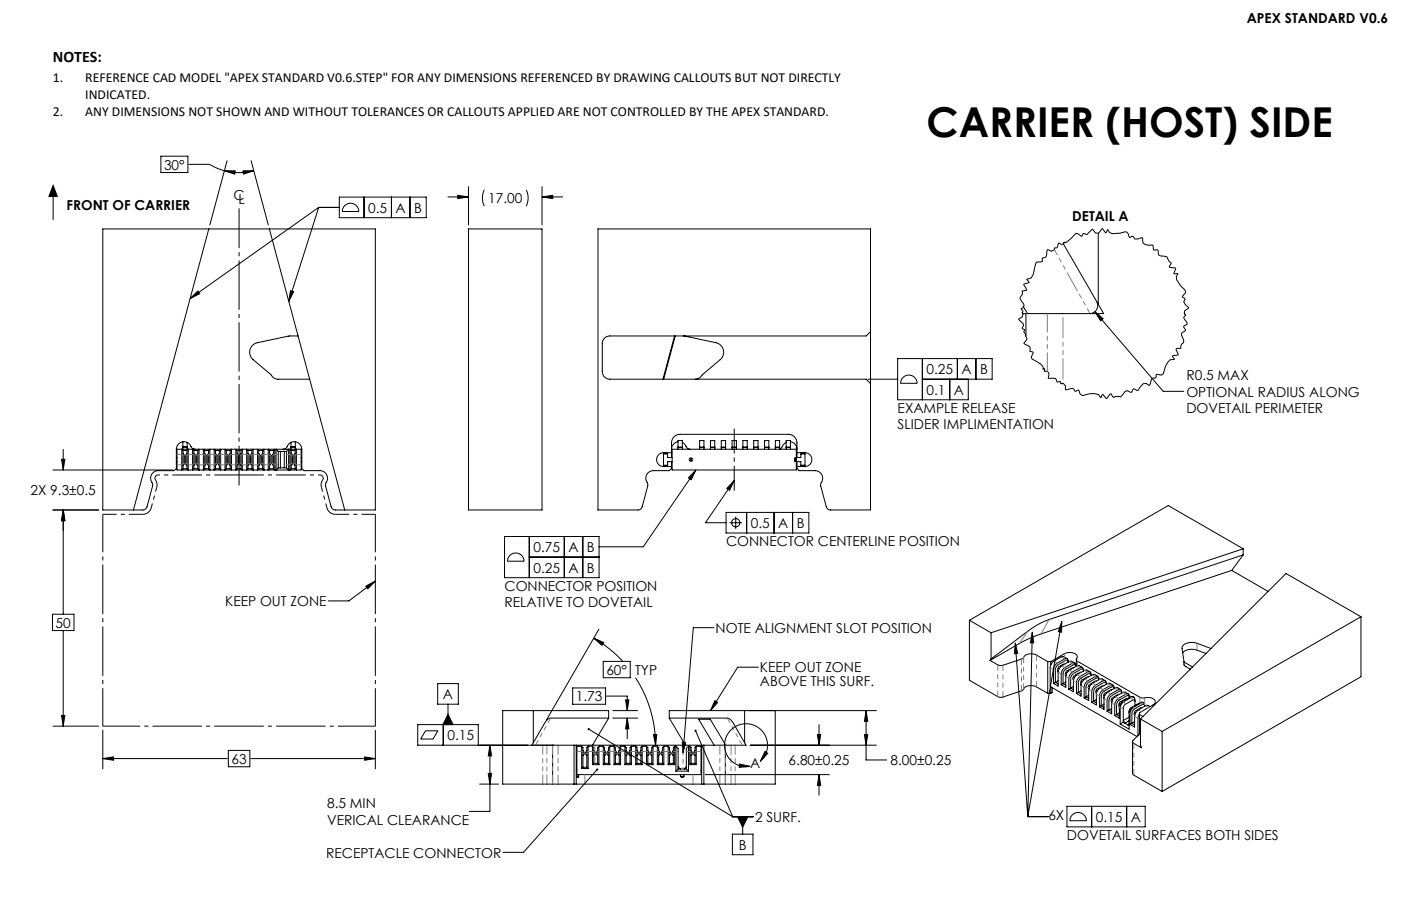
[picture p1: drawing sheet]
<svg xmlns="http://www.w3.org/2000/svg" width="432mm" height="279mm" viewBox="0 0 432 279" stroke-linecap="round" stroke-linejoin="round" font-family="sans-serif">
<g fill="none" stroke="#000" stroke-width=".31">
<path d="M49.6 48.2h8.3v5h-8.3zM58.2 50.7h6.4l2.2 1.1 2.4 .8M69.2 52.6l3.3 .1-.2 1zM69.2 52.6l4.2 .6 2.4-.1 2.4-.5M70 49.6l-5.3 19.8M74.9 52.7l3.3-.1-3.2 1.1zM77.4 49.6l5.3 19.8M144.4 57.6v11.7M149.3 58.5l-.6 2.4 .1 1.4 .5 1.3M162.2 58.5l.6 2.4-.2 1.4-.4 1.3M167.1 57.6v11.7M16.4 60.7v7.1"/>
<path d="M64.3 70.6l-23.2 86.7M83 70.6l23.2 86.7M98.2 64h6.4M98.2 64l-9.2 28.9M98.2 64l-39.6 28.1M104.6 60.8h26.8v6.3h-26.8zM106.3 63.4a2.54 2.54 0 0 1 2.7-.5 2.54 2.54 0 0 1 1.6 2.3h-5.1l.2-.9zM112.2 60.8v6.3M120.6 60.8v6.3M126.4 60.8v6.3M138 60.7h6.4M141.1 60.2l3.3 .5-3.3 .5z"/>
<path d="M144.4 70.6h22.7v86.7h-22.7zM167.1 60.7l3.3-.5v1zM167.1 60.7h6.3M322.8 77l1.2 .5 1-.5-.1-.5 1-.3 .4-1.2 .9 .4 .5-.2 .1-.4 .4 .1v-.2l.7-.1 2.6-2.6h.5l1.4 .9 .6-.9 1 .3 1.7-1.6 .9 1.1 .9 .1 1.2-1.4 1.2 1.3 .5-1 .6 .9 .9 .4 2.4-.2 1.4-.4a1.4 1.4 0 0 1 1.3 1.5l.2 .2 .7-.3h.4l.5 .8 2.3-.4 .2 1.7a4 4 0 0 0 2.9 .6l.3 1.4 1.4 .1 .2 1.5 .6 .3 2 .3 .7 1.5 .6 .5-.6 1.1 1.9 .4-.5 1.6 1.2 .1-.4 .9v1l1.4 2 1.4 1.5-.1 .6-.9 1.2 .9 .6-.5 .9 .6 .9 .9 .9-1.2 1-.1 .8 .4 .4-.5 .9 1 1.9-1.1 .8 .6 1.2-1.2 1 .6 2v.7a1.87 1.87 0 0 0-.9 1.9h-1.4l.6 1.9-1.7 .3 .6 1.1-1.4 .2-.7 .8-.8 1.3-.5 2.1-.7 .5-1.5-.2-.2 1.1-.6-.1-.7 .4-.6 1.9-1-.5h-.9l-1.7 2.1-1.1-.4h-.4a.86 .86 0 0 1-.9 .9l-.9-.4-.7 .3-1.3 1.6a2.02 2.02 0 0 0-2.2 .2l-.9-1.2-1.3 1.5-1-1.2h-.3l-.5 .9-.6-.9-1.3-.3h-1.6l-2.1 .6-.7-.5-.6-1.2-.9 .4-.4-.7-.5-.3-2.1 .5v-1.2l-.8-.9-.6 .2-.3-.7-.9 .2-.4-1-2.3-.2 .2-1.5-.5-.6h-.9l.1-.8-.6 .1 .1-.6-.7-.9-2.7-1.6-.2-.5 .5-1.6-1-.3 .1-1.2-1.9-1.3a1.99 1.99 0 0 0 .8-2l-.4-.1 .2-.4-.6-1 .3-.5-.9-.6 .5-.8-.1-.5-1.4-1.5 1.1-.7 .2-1-.3-.2 .3-.4-.6-.8 .6-.4 .3-.6-1.2-2.5a1.71 1.71 0 0 0 .7-2l1.3-.4-.9-1.7 1.7-.6-.7-1 1.3-.4 .7-1.1 .9-3.7 1.9-.3-.1-.9 1-.3 .3-.4zM327.7 75.2l12.5 21.5h-24M338.5 71.9v21.9M58.6 92.1l2.4-2.4 .6 .9zM89.5 89.6l1 .4-1.5 2.9zM315.3 96.7h.9M315.4 94.6l1.3 2.1M316.2 96.7v6.6M337.5 96.1l2.5 2.2-.8 .6z"/>
<path d="M337.5 96.1l21 24.6h6.4M338 93a2.5 2.5 0 0 1-2.2 3.7M91.9 103.6h-2.9l-9.7 2.1a3 3 0 0 0-2.3 2.2 3 3 0 0 0 1 3l5.4 4.5a4 4 0 0 0 2.3 1.5h9.7M207.9 103.6l-3.6 13.3M208.1 103.6l-3.6 13.3M210.6 103.6l10.1 2.1a3 3 0 0 1 2.3 2.2 3 3 0 0 1-1 3l-5.4 4.5a4 4 0 0 1-2.3 1.5M267.5 116.9h9.2M268.3 102.3l-1.3 1.3h-79a2.33 2.33 0 0 0-2.4 2.3v8.7a2.33 2.33 0 0 0 2.4 2.3h79l1.3 1.4M278.4 116.4a2.54 2.54 0 0 1 2.7-.5 2.54 2.54 0 0 1 1.6 2.3h-5.1l.2-1.1zM284.3 116.9h21.5v-6.3h-29.1v12.7h21.7v-6.4M284.3 110.6v12.7M292.7 116.9v6.4"/>
<path d="M295.1 110.6v6.3M300.8 110.6v6.3M19.5 138.6v6.3M54.6 138.5h38.2v6.4h-38.2zM56.4 137.9h1.3M56.4 137.8h1.3M56.4 136.2v2.3M56.4 139.9l.4 .6v2.5l-.4 .6M56.4 138.9h1.2M56.4 138.9l-.4-.4v6.4l.4-.4M56.4 138.9v5.6M57.6 138.9l.4-.4v6.4l-.4-.4"/>
<path d="M57.6 138.9v5.6M57.6 139.9l-.4 .6v2.5l.4 .6M57.7 136.4v2.1M59.7 138.5h.1M59.8 138.9l-.4-.4v6.4l.4-.4M59.8 139.9l.4 .6-.1 2.5-.3 .6M59.8 138.9h1.2M59.8 138.9v5.6M60.1 138.5a1.57 1.57 0 0 1-1.5-1.2 2.33 2.33 0 0 0-2.6-1 2.33 2.33 0 0 0-1.6 2.2v6l-.7 .6h-4.9a2.51 2.51 0 0 0-2.2 1.6 2.51 2.51 0 0 0 .4 2.6l-1.7 7a1.33 1.33 0 0 1-1.3 1h-12.3v-86.7h84v86.7h-12.4a1.33 1.33 0 0 1-1.2-1l-1.8-6.4 .1-.7a2.44 2.44 0 0 0 .4-2.6 2.44 2.44 0 0 0-2.2-1.5h-4.9l-.7-.6v-6a2.39 2.39 0 0 0-2.1-2.3 2.39 2.39 0 0 0-2.6 1.8l-1 .5M61 138.9l.4-.4v6.4l-.4-.4M61 138.9v5.6M61 139.9l-.4 .6v2.5l.4 .6"/>
<path d="M63.1 138.9l-.4-.4v6.4l.4-.4M63.1 139.9l.4 .6v2.5l-.4 .6M63.1 138.9h1.2M63.1 138.9v5.6M64.3 138.9l.4-.4v6.4l-.4-.4M64.3 138.9v5.6M64.3 139.9l-.4 .6v2.5l.4 .6M66.4 138.9l-.4-.4v6.4l.4-.4M66.4 139.9l.4 .6v2.5l-.4 .6M66.4 138.9h1.2M66.4 138.9v5.6M67.6 138.9l.4-.4v6.4l-.4-.4"/>
<path d="M67.6 138.9v5.6M67.6 139.9l-.4 .6v2.5l.4 .6M69.8 138.9l-.4-.4v6.4l.4-.4M69.8 139.9l.4 .6-.1 2.5-.3 .6M69.8 138.9h1.2M69.8 138.9v5.6M71 138.9l.4-.4v6.4l-.4-.4M71 138.9v5.6M71 139.9l-.4 .6v2.5l.4 .6M73.1 138.9l-.4-.4v6.4l.4-.4M73.1 139.9l.4 .6v2.5l-.4 .6M73.1 138.9h1.2"/>
<path d="M73.1 138.9v5.6M74.3 138.9l.4-.4v6.4l-.4-.4M74.3 138.9v5.6M74.3 139.9l-.4 .6v2.5l.4 .6M76.4 138.9l-.4-.4v6.4l.4-.4M76.4 139.9l.4 .6v2.5l-.4 .6M76.4 138.9h1.2M76.4 138.9v5.6M77.6 138.9l.4-.4v6.4l-.4-.4M77.6 138.9v5.6M77.6 139.9l-.4 .6v2.5l.4 .6M79.8 139.9l.4 .6-.1 2.5-.3 .6"/>
<path d="M79.8 138.9h1.2M79.8 138.9l-.4-.4v6.4l.4-.4M79.8 138.9v5.6M81 138.9l.4-.4v6.4l-.4-.4M81 138.9v5.6M81 139.9l-.4 .6v2.5l.4 .6M83.1 138.9l-.4-.4v6.4l.4-.4M83.1 139.9l.4 .6v2.5l-.4 .6M83.1 138.9h1.2M83.1 138.9v5.6M84.3 138.9l.4-.4v6.4l-.4-.4M84.3 138.9v5.6"/>
<path d="M84.3 139.9l-.4 .6v2.5l.4 .6M85.8 139.2l-.7-.7v6.4l.7-.6M85.8 139.2h2.5M85.8 139.2v5.1M86.4 139.2v5.1M87.6 139.2v5.1M88.3 139.2l.7-.7v6.4l-.7-.6M88.3 139.2v5.1M89.7 137.9h1.3M89.7 137.8h1.3M89.7 136.4v2.1M89.8 138.9l-.4-.4v6.4l.4-.4"/>
<path d="M89.8 139.9l.4 .6-.1 2.5-.3 .6M89.8 138.9h1.2M89.8 138.9v5.6M91 138.9l.4-.4v6.4l-.4-.4M91 138.9v5.6M91 139.9l-.4 .6v2.5l.4 .6M91 136.2v2.3M207 139.6h-2.5a2.13 2.13 0 0 0-2.1 2.1 2.13 2.13 0 0 0 2.1 2.2h2.5M209 136.2l-.8 .3-.8 .6-.4 1.4M209 138.5v-2.6h1.3v2.6M209 137.9h1.3M209 138h1.3"/>
<path d="M210.3 136.4l.9 .9a1.61 1.61 0 0 0 1.5 1.2M215.6 137.9h1.4M215.6 138h1.4M215.6 138.5v-2.6h1.4v2.6M219 137.9h1.3M219 138h1.3M219 138.5v-2.6h1.3v2.6M222.3 137.9h1.3M222.3 138h1.3M222.3 138.5v-2.6h1.3v2.6M225.6 137.9h1.4M225.6 138h1.4"/>
<path d="M225.6 138.5v-2.6h1.4v2.6M229 137.9h1.3M229 138h1.3M229 138.5v-2.6h1.3v2.6M232.3 137.9h1.3M232.3 138h1.3M232.3 138.5v-2.6h1.3v2.6M235.6 137.9h1.4M235.6 138h1.4M235.6 138.5v-2.6h1.4v2.6M239 138.5v-2.6h1.3v2.6M239 137.9h1.3"/>
<path d="M239 138h1.3M242.3 136.4l-2 2.1M242.3 138.5v-2.6h1.3v2.6M242.3 137.9h1.3M242.3 138h1.3M243.6 136.2l.8 .3 .8 .6 .4 1.4M245.6 139.6h2.5a2.13 2.13 0 0 1 2.1 2.1 2.13 2.13 0 0 1-2.1 2.2h-2.5M16.3 157.3h14.1M16.3 144.9h37M19 141.6h1l-.5 3.3zM19.5 157.3l.5 3.3h-1zM19.5 157.3v32.1"/>
<path d="M54.4 142.4h.2M54.4 141.1h.2M56.4 144.5h1.2M59.8 144.5h1.2M63.1 144.5h1.2M66.4 144.5h1.2M69.8 144.5h1.2M73.1 144.5h1.2M76.4 144.5h1.2M79.8 144.5h1.2M83.1 144.5h1.2M85.8 144.3h2.5"/>
<path d="M89.8 144.5h1.2M92.8 142.4h.2M92.8 141.1h.2M204.5 143.5h1.3M204.5 143.5l.3 .2h.7l.3-.2M204.5 140h1.3M204.5 140l.3-.3h.7l.3 .3M204.5 140v3.5M205.8 140v1.1h1.4M207 142.4v2.1l-.7 .6h-4.9a2.51 2.51 0 0 0-2.2 1.6 2.51 2.51 0 0 0 .5 2.6l-1.8 7a1.33 1.33 0 0 1-1.3 1h-12.3v-86.7h84v86.7h-12.3a1.33 1.33 0 0 1-1.3-1l-1.7-6.4v-.7a2.44 2.44 0 0 0 .4-2.6 2.44 2.44 0 0 0-2.2-1.5h-4.9l-.7-.6v-2.1M207 141.1v-4.5a2.67 2.67 0 0 1 2.6-2.7h33.4a2.67 2.67 0 0 1 2.6 2.7v4.5M207.2 142.4h-1.4v1.1"/>
<path d="M214.5 144.9l-1.5 3.1-.8-.6zM214.5 144.9l-16.2 23.7h-13.7M223.8 158h25.5v6.4h-25.5zM226.3 148.2l-1.4 3-.9-.6zM226.3 148.2l-8.9 13h6.4M226.8 159.3v3.8M230.1 158v6.4M238.6 158v6.4M244.3 158v6.4M244.9 141.7v.5h.5M244.9 141.7a.27 .27 0 0 1 .3-.2 .27 .27 0 0 1 .2 .2M244.9 141.7a.27 .27 0 0 0 .3 .3 .27 .27 0 0 0 .2-.3"/>
<path d="M245.4 141.3h-.5v.4M245.4 141.3v.4M245.4 141.7v.5M245.4 141.3v-2.8h-38.2v6.4h38.2v-2.7M245.4 142.4h1.4v1.1M246.8 140v1.1h-1.4M246.8 143.5h1.3M246.8 143.5l.3 .2h.7l.3-.2M246.8 140h1.3M246.8 140l.3-.3h.7l.3 .3M248.1 140v3.5M115.7 179.2l-8.2 6.1h-6.3"/>
<path d="M155.5 165.5h29.1v12.7h-29.1zM157.2 171.2a2.54 2.54 0 0 1 2.8-.5 2.54 2.54 0 0 1 1.5 2.4h-5.1l.3-1.1zM163.1 165.5v12.7M163.1 171.8h21.5M173.9 165.5v12.7M179.6 165.5v12.7M224.9 161.2h3.8M379.6 175.9l-60.5 20.2-4.2 2-9.8 5.6M379.6 175.9l11.2 6.5M383.2 171.1l-61.2 20.5-4 2.1-12.5 9.5M383.2 169.2v1.9M383.2 169.2l-77.7 25.9"/>
<path d="M383.2 169.2l-23.1-13.3-61.3 35.4M383.2 171.1l-3.6 4.8M16.2 189.4h6.6v5.1h-6.6zM19.5 194.5v29.4M112.7 180.8l3-1.6-2.4 2.4zM183 196.8l3 1.3-.5 .9zM183 196.8l5.1 3.5 3.8 3.7M184.6 194.1l-16.2 28M220 193.6h-6.3l-3.2 38.6M298.8 191.3v18.5l9.3 5.2h1l6.2-2.2a2.61 2.61 0 0 1 3.6-1.2l4 2.2M298.8 191.3l6.7 3.8M305.5 195.1v8.1"/>
<path d="M312.9 198.3l.8 3.2-1 .1zM312.9 198.3l3.9 53.5M318.2 195l.4 3.3-1-.1zM318.2 195l-1.4 56.8M327.2 191.6v3.4l-1-.2zM327.2 191.6l-10.4 60.2M373.2 200l-4.3-1.6a3.8 3.8 0 0 0-4.6 1.2l.6 4.4a1.5 1.5 0 0 0 .6 1.6l1.4 .8M419.5 190.2v18.5l-61.3 35.4M419.5 190.2l-61.3 35.4M419.5 190.2l-23.1-13.3-44.9 44.8M134.9 210.8h6.4v6.4h-6.4zM138.1 217.2v6.3"/>
<path d="M164.4 219.1v9.9M176.5 212.1h10.1v5.1h-10.1zM185.9 204h8.3v5h-8.3zM187 214.7h6.3v4.4M188.9 219.1h7.6M192.8 215.8h1l-.5 3.3zM195.9 209a38.1 38.1 0 0 1 6.2 20.8M220.3 216.1l.9 .5-2.2 2.5zM229.5 219.1v9.9M233.7 205.8h-6.3l-8.4 13.3M238.9 219.1v22.7h-15.3M266.9 219.1l.5 3.3h-1z"/>
<path d="M266.9 219.1v15.3h6.4M270.1 219.1h-63.8v2.4M305.1 203.7l2.6 1.4 1 .1 6.6-2.2a2.61 2.61 0 0 1 3.6-1.2l4 2.2M305.5 203.2l-.4 .5M322.9 204h1M322.9 204v9.8M322.9 213.8h1M323.9 204l4.2-2.4a2.98 2.98 0 0 1 3.9 .8v.4a.68 .68 0 0 0 .1 1.1l19.2 11.1 .9 .3a3.6 3.6 0 0 1 3.8 .8 1.03 1.03 0 0 1-.6 1.3l-4.2 2.4v6.6M323.9 204v1M323.9 211.8v2M324.3 212.1v1.5l-.4 .2M325.3 210.4v-3.9l.2-.9 .6-.6 2.3-1.3 .6-.1 .2 .6a.82 .82 0 0 0-.7-1.1 6.7 6.7 0 0 0-3.5 2.3l-.3 1.1v4.3"/>
<path d="M325.3 210.4l-.6 .4M325.3 210.4l.8 .5M326.1 210l-.8 .4M327.1 211.2v-3.4a2.5 2.5 0 0 1 1.1-1.9l2.7-1.5a.82 .82 0 0 1 .7 1.1l-.3-.5-.6 .1-2.2 1.3-.6 .6-.3 .8v3l.9 .5M327.3 205.3l-.7 .5-.4 .8-.1 5-1.4-.8M327.3 205.3a2.5 2.5 0 0 0-1.2 2M328.4 204.7l-.3-.1-1.8 1.1-.3 .5 .1 .7M328.5 210.3l-1.4 .9M328.9 203.1l-1.4-.6-2.7 1.4a2.5 2.5 0 0 0-1.1 2v5.8l26.7 15.4M329.6 206.7a2.5 2.5 0 0 0-1.1 2M329.6 206.7l-.6 .4-.5 .8v4.1l-1.4-.8M330 212.2v-3l.5-1.2 2.9-1.7 .5 .3v.3a.82 .82 0 0 0-.7-1.1 6.7 6.7 0 0 0-3.4 2.3l-.4 1.1v3.3"/>
<path d="M330 212.2l.8 .5M330 212.2l-.6 .3M330.8 206h-.3l-1.8 1-.3 .6 .1 .7M330.8 209.7v3.6l-1.4-.8M330.8 211.7l-.8 .5M331.3 204.5l-1.4-.6-2.6 1.4M331.7 203.4v2.1M332 208.1l-.9 .7-.3 .9M332 208.1a2.5 2.5 0 0 0-1.2 1.9M332.3 213.5v-2.9l.6-1.3 2.9-1.6 .4 .2 .1 .4a.82 .82 0 0 0-.7-1.2 6.7 6.7 0 0 0-3.5 2.3l-.3 1.2v3.3M332.3 213.5l-.5 .4M332.3 213.5l.9 .5"/>
<path d="M333.1 207.4l-.3-.1-1.8 1.1-.3 .5 .1 .7M333.2 213.1l-.9 .4M333.6 205.8l-1.3-.6-2.7 1.5M334.3 209.4a2.5 2.5 0 0 0-1.1 2M334.3 209.4l-.6 .4-.4 .8-.1 4.1-1.4-.8M334.7 214.9v-3l.5-1.2 2.9-1.7 .3 .1 .3 .5a.82 .82 0 0 0-.7-1.1 6.7 6.7 0 0 0-3.5 2.3l-.4 1.1v3.3M334.7 214.9l.9 .5M334.7 214.9l-.6 .3M335.5 208.7h-.3l-1.8 1-.3 .6 .1 .7M335.6 214.4l-.9 .5M336 207.2l-1.3-.6-2.7 1.5M336.5 216.6v-3.3a2.5 2.5 0 0 1 1.1-2l2.7-1.4a.82 .82 0 0 1 .7 1.1l-.2-.6-.6 .1-2.3 1.3-.6 .6-.2 .9v3l.8 .5"/>
<path d="M336.7 210.8l-.6 .4-.5 .8v4.1l-1.5-.9M336.7 210.8a2.5 2.5 0 0 0-1.1 1.9M337.9 210.1h-.4l-1.7 1-.4 .6 .2 .7M337.9 215.8l-1.4 .8M338.3 208.6l-1.3-.6-2.7 1.4M339 212.1a2.5 2.5 0 0 0-1.1 2M339 212.1l-.6 .5-.4 .8-.1 4-1.4-.8M339.4 217.6v-3l.5-1.2 3-1.7 .4 .3 .1 .4a.82 .82 0 0 0-.7-1.2 6.7 6.7 0 0 0-3.5 2.3l-.3 1.1v3.4M339.4 217.6l.9 .5M339.4 217.6l-.5 .4M340.2 211.5l-.3-.1-1.8 1.1-.3 .5 .1 .7M340.3 217.1l-.9 .5"/>
<path d="M340.7 209.9l-1.3-.6-2.7 1.5M341.4 213.5l-.6 .4-.5 .8v4.1l-1.4-.8M341.4 213.5a2.5 2.5 0 0 0-1.1 2M341.8 219v-3l.5-1.2 2.9-1.7 .5 .3v.3a.82 .82 0 0 0-.7-1.1 6.7 6.7 0 0 0-3.5 2.3l-.3 1.1v3.3M341.8 219l.8 .5M341.8 219l-.6 .3M342.6 212.8h-.4l-1.7 1-.3 .6 .1 .7M342.6 218.5l-.8 .5M343 211.3l-1.3-.6-2.7 1.4M343.8 214.9a2.5 2.5 0 0 0-1.2 1.9M343.8 214.9l-.7 .4-.4 .8-.1 4-1.4-.8M344.9 214.2l-.3-.1-1.8 1.1-.3 .6 .1 .6"/>
<path d="M345 217.8v3.7l-1.4-.8M345 219.9l-.9 .5M345.4 212.7l-1.3-.7-2.7 1.5M346.1 216.2l-.9 .8-.2 .8M346.1 216.2a2.5 2.5 0 0 0-1.1 2M347.3 215.5h-.3l-1.8 1-.3 .6 .1 .7M347.8 214l-1.4-.6-2.6 1.5M349.1 218a2.5 2.5 0 0 0-1.1 1.9M349.1 218l-.7 .4-.4 .7v5.8l-2.7-1.6M349.5 215l-.7-.2-.4 .1-2.3 1.3M349.8 217.6l-.1-2.3-.6-.4a6.7 6.7 0 0 0-3.5 2.3l-.3 1.1v5M349.8 216.3l-.2-.5-.5 .1-2.2 1.3-.5 .5-.2 .6v4.4"/>
<path d="M350.8 218.9a2.5 2.5 0 0 0-1.1 2M350.8 218.9l-.6 .5-.4 .8-.1 4-1.4-.8M352 218.3l-.3-.1-1.8 1.1-.3 .5 .1 .7M352.5 216.7l-.7-.2-.4 .2-2.3 1.3M354.5 217.9l-1-.4-2.7 1.4M364.5 201.3a4.2 4.2 0 0 1 4.4-.8l2.8 1M364.9 204.1v1M364.9 204.2l2.6 1.5M16.3 223.9h14.1M19 220.6h1l-.5 3.3zM31.7 233.9l3.3-.5v1zM31.7 225.2v11.9"/>
<path d="M31.7 233.9h38.3M70.4 231.4h6.6v5.1h-6.6zM77.3 233.9h38.4M112.4 233.4l3.3 .5-3.3 .5zM115.7 225.2v11.9M131.1 225.4h3.8l-1.4 2.5h-3.8zM136.6 223.5v6.3M138.1 220.3l1.6 3.2h-3.2zM147.4 229.8v-6.3h-18.7v6.3h42M150.5 238.5h1l-.5 3.3zM151 229.8l.5 3.3h-1zM151 229.8v20.4h-6.4"/>
<path d="M167.3 229.8h1.3M170.3 229.8h.1M170.3 229.8h7.3M170.3 229.8v12M176.9 229.8v12M177.6 229.8h38.7M177.6 229.8v12M177.6 231.5h.2M177.6 237.5h.2M177.8 239.4h.5M177.8 239.4v.3h.5v-.3M178.3 238.9v.5"/>
<path d="M179.3 230.1v6.9M179.3 230.1h-1.5v9.3M179.3 230.1l.4 .4v6.1M179.3 237h2M179.7 231.5a.95 .95 0 0 1 0 1.5M179.7 236.6l-.4 .4M179.7 236.6h1.2M180.9 231.5a.95 .95 0 0 0 0 1.5M180.9 236.6l.4 .4M181.3 230.1l-.4 .4v6.1M181.3 230.1v6.9M181.3 230.1h1.3"/>
<path d="M181.4 224.9l44.4 27M182.6 230.1v5.7M182.6 230.1l.4 .4v4.9M182.6 235.8h2M183 231.5a.95 .95 0 0 1 0 1.5M183 235.4l-.4 .4M183 235.4h1.2M184 237.3l-22.7 25.6h-6.3M184.2 231.5a.95 .95 0 0 0 0 1.5M184.2 235.4l.4 .4M184.6 230.1v5.7M184.6 230.1l-.4 .4v4.9"/>
<path d="M184.6 230.1h1.3M185.9 230.1v5.7M185.9 230.1l.4 .4v4.9M185.9 235.8h2M186.3 231.5a.95 .95 0 0 1 0 1.5M186.3 235.4l-.4 .4M186.3 235.4h1.2M187.5 231.5a.95 .95 0 0 0 0 1.5M187.5 235.4l.4 .4M187.6 221.5h-17.9a2.51 2.51 0 0 0-1.9 1.7l-3.9 6.6M187.6 221.5v-2.4h-32.7v22.7h15.4M187.6 221.5l-5 8.3"/>
<path d="M187.9 230.1l-.4 .4v4.9M187.9 230.1v5.7M187.9 230.1h1.4M188.9 221.5h7.6M189.3 230.1v5.7M189.3 230.1l.4 .4v4.9M189.3 235.8h2M189.7 231.5a.95 .95 0 0 1 0 1.5M189.7 235.4l-.4 .4M189.7 235.4h1.2M190.9 231.5a.95 .95 0 0 0 0 1.5M190.9 235.4l.4 .4"/>
<path d="M191.3 230.1l-.4 .4v4.9M191.3 230.1v5.7M191.3 230.1h1.3M192.6 230.1v5.7M192.6 230.1l.4 .4v4.9M192.6 235.8h2M193 231.5a.95 .95 0 0 1 0 1.5M193 235.4l-.4 .4M193 235.4h1.2M193.3 221.5l.5 3.3h-1zM193.3 221.5v6.3M194.2 231.5a.95 .95 0 0 0 0 1.5"/>
<path d="M194.2 235.4l.4 .4M194.6 230.1l-.4 .4v4.9M194.6 230.1v5.7M194.6 230.1h1.3M195.9 230.1v5.7M195.9 230.1l.4 .4v4.9M195.9 235.8h2M196.3 231.5a.95 .95 0 0 1 0 1.5M196.3 235.4l-.4 .4M196.3 235.4h1.2M197.5 231.5a.95 .95 0 0 0 0 1.5M197.5 235.4l.4 .4"/>
<path d="M197.9 230.1v5.7M197.9 230.1l-.4 .4v4.9M197.9 230.1h1.4M199.3 230.1v5.7M199.3 230.1l.4 .4v4.9M199.3 235.8h2M199.7 231.5a.95 .95 0 0 1 0 1.5M199.7 235.4l-.4 .4M199.7 235.4h1.2M200.9 231.5a.95 .95 0 0 0 0 1.5M200.9 235.4l.4 .4M201.3 230.1l-.4 .4v4.9"/>
<path d="M201.3 230.1v5.7M201.3 230.1h1.3M201.4 226.5h1l-.3 3.3zM202.6 230.1v5.7M202.6 230.1l.4 .4v4.9M202.6 235.8h2M203 231.5a.95 .95 0 0 1 0 1.5M203 235.4l-.4 .4M203 235.4h1.2M204.2 231.5a.95 .95 0 0 0 0 1.5M204.2 235.4l.4 .4M204.6 230.1l-.4 .4v4.9"/>
<path d="M204.6 230.1v5.7M204.6 230.1h1.3M205.9 230.1v5.7M205.9 230.1l.4 .4v4.9M205.9 235.8h2M206.3 221.5h17.9a2.52 2.52 0 0 1 1.9 1.7l3.8 6.6h-6.3M206.3 221.5l5 8.3M206.3 231.5a.95 .95 0 0 1 0 1.5M206.3 235.4l-.4 .4M206.3 235.4h1.2M207.5 231.5a.95 .95 0 0 0 0 1.5M207.5 235.4l.4 .4"/>
<path d="M207.9 230.1l-.4 .4v4.9M207.9 230.1h.4M207.9 230.1v5.7M208.3 230.1v7.7M208.3 230.1l.7 .7v6.3M208.3 237.8h3.9M209 237.1l-.7 .7M209 236.5l.7 .6M209 237.1h2.5M209.7 239.4l.3 .3h.5l.3-.3M209.7 239.4h1.1M209.7 238.9v.5"/>
<path d="M210.3 228.8l1 .1-.8 3.3zM210.8 238.9v.5M211.5 237.1l.7 .7M211.5 236.5l-.6 .6M212.2 230.1l-.7 .7v6.3M212.2 230.1v7.7M212.2 230.1h.4M212.6 230.1v5.7M212.6 230.1l.4 .4v4.9M212.6 235.8h2M213 231.5a.95 .95 0 0 1 0 1.5M213 235.4l-.4 .4"/>
<path d="M213 235.4h1.2M214.2 231.5a.95 .95 0 0 0 0 1.5M214.2 235.4l.4 .4M214.4 225.3l11.4 26.6M214.6 230.1l-.4 .4v4.9M214.6 230.1v5.7M214.6 230.1h1.5v8.8h-38.3M216.1 231.5h.2M216.1 237.5h.2M216.3 229.8h7.3M216.3 229.8v12M216.9 229.8v12"/>
<path d="M217.3 238.9h38.3M220.1 229.8l-4.8-8h3.6l4.8 8M223.6 229.8v12M227.9 235.6l3.3 .7-3.4 .3zM231.2 229.8h38.9M234.3 234.8a6.6 6.6 0 0 0-1.2-10.8 6.6 6.6 0 0 0-9.7 4.8 6.6 6.6 0 0 0 7.8 7.5M235.8 231.7l.8 .6-2.3 2.5zM251.9 226.5h1l-.5 3.3zM252.4 238.9l.5 3.3h-1zM252.4 223.5v6.3M252.4 238.9v6.3M266.4 226.5h1l-.5 3.3z"/>
<path d="M344.1 220.4v-3l.6-1.2 2.9-1.7 .4 .2 .1 .4a.82 .82 0 0 0-.7-1.2 6.7 6.7 0 0 0-3.5 2.3l-.3 1.2v3.3M344.1 220.4l.9 .4M344.1 220.4l-.5 .3M346.2 222.7l-.9 .6M346.2 222.7l1.8 1.1M348 221.2l-1.8 1 .5 .8 1.3-.7M348 223.2l-.5 .3M348.8 223.1v-3l.6-1.2 2.9-1.7 .4 .3 .1 .3a.82 .82 0 0 0-.7-1.1 6.7 6.7 0 0 0-3.5 2.3l-.3 1.1v3.3M348.8 223.1l-.5 .3M348.8 223.1l.9 .5M349.1 228.7v10l9.1 5.4M349.7 222.6l-.9 .5"/>
<path d="M351.2 220.2l-.5 1.3v5.3M351.2 220.4l1.1 .6M351.5 221.7v8.1l.3 .8-2.3-1.4a.55 .55 0 0 1-.3-.9l2.3-2.2M351.5 221.7l6.7 3.9M358.2 225.6v18.5M147.8 241.8h5.9M170.3 241.8h.1M170.3 241.8h7.3M177.6 241.8h38.7M216.3 241.8h7.3M225.7 257.2h6.4v6.4h-6.4zM225.8 251.9h6.4"/>
<path d="M227.3 251.9h3.2l-1.6 3.2zM228.9 251.9v5.3M316.8 251.8h6.3M328.8 248.7h24.2v6.3h-24.2zM330.5 251.3a2.54 2.54 0 0 1 2.8-.5 2.54 2.54 0 0 1 1.5 2.3h-5l.2-1.1zM336.5 248.7v6.3M347.2 248.7v6.3"/>
<circle cx="213" cy="141.7" r=".53"/>
<circle cx="213" cy="141.7" r=".27"/>
<circle cx="226.8" cy="161.2" r="1.27"/>
</g>
<g fill="none" stroke="#808080" stroke-width=".31" stroke-dasharray="6.3 1.3 1.3 1.3 1.3 1.3">
<path d="M56 143.3h.4M56 143.3h-1.4M56 140.1h-1.4M56 140.1h.4M56.4 142.9h.4M56.8 140.5h-.4M57.2 142.9h.4M57.6 140.5h-.4M58 143.3h-.4M58 140.1h-.4M59.4 140.1h-1.4M59.4 143.3h.4"/>
<path d="M59.4 143.3h-1.4M59.4 140.1h.4M59.8 142.9h.4M60.2 140.5h-.4M60.6 142.9h.4M61 140.5h-.4M61.4 143.3h-.4M61.4 140.1h-.4M62.7 140.1h-1.3M62.7 143.3h.4M62.7 140.1h.4M62.7 143.3h-1.3"/>
<path d="M63.1 142.9h.4M63.5 140.5h-.4M63.9 142.9h.4M64.3 140.5h-.4M64.7 143.3h-.4M64.7 140.1h-.4M66 140.1h-1.3M66 143.3h.4M66 143.3h-1.3M66 140.1h.4M66.4 142.9h.4M66.8 140.5h-.4"/>
<path d="M67.2 142.9h.4M67.6 140.5h-.4M68 143.3h-.4M68 140.1h-.4M69.4 140.1h-1.4M69.4 143.3h.4M69.4 143.3h-1.4M69.4 140.1h.4M69.8 142.9h.4M70.2 140.5h-.4M70.6 142.9h.4M71 140.5h-.4"/>
<path d="M71.4 143.3h-.4M71.4 140.1h-.4M72.7 140.1h-1.3M72.7 143.3h.4M72.7 143.3h-1.3M72.7 140.1h.4M73.1 142.9h.4M73.5 140.5h-.4M73.9 142.9h.4M74.3 140.5h-.4M74.7 143.3h-.4M74.7 140.1h-.4"/>
<path d="M76 140.1h-1.3M76 143.3h.4M76 143.3h-1.3M76 140.1h.4M76.4 142.9h.4M76.8 140.5h-.4M77.2 142.9h.4M77.6 140.5h-.4M78 143.3h-.4M78 140.1h-.4M79.4 143.3h.4M79.4 143.3h-1.4"/>
<path d="M79.4 140.1h-1.4M79.4 140.1h.4M79.8 142.9h.4M80.2 140.5h-.4M80.6 142.9h.4M81 140.5h-.4M81.4 143.3h-.4M81.4 140.1h-.4M82.7 140.1h-1.3M82.7 143.3h.4M82.7 143.3h-1.3M82.7 140.1h.4"/>
<path d="M83.1 142.9h.4M83.5 140.5h-.4M83.9 142.9h.4M84.3 140.5h-.4M84.7 143.3h-.4M84.7 140.1h-.4M85.1 140.1h-.4M85.1 143.3h.7M85.1 143.3h-.4M85.1 140.1h.7M89 143.3h-.7M89 140.1h-.7"/>
<path d="M89.4 143.3h.4M89.4 140.1h-.4M89.4 143.3h-.4M89.4 140.1h.4M89.8 142.9h.4M90.2 140.5h-.4M90.6 142.9h.4M91 140.5h-.4M91.4 143.3h-.4M91.4 140.1h-.4M92.8 140.1h-1.4M92.8 143.3h-1.4"/>
<path d="M212.7 141.7h-.3M213.2 141.7h.3M316.8 194.6l-2.7 3.9M323.3 191.1l-2.4 4.4M324.7 206.5l-1-.6M324.7 206.5h.6M325.8 204.5l.3 .5M325.8 204.5l-1-.6M326.2 206.6h-.2M326.4 205.6l.2 .3M327.1 207.8l-1-.5M327.1 207.8h.5"/>
<path d="M328.1 201.6v1M328.1 203.2l-1-.6M328.1 203.2l.3 .5M328.2 204.8l-.1-.2M328.2 205.9l.3 .5M328.2 205.9l-.9-.6M328.5 207.9h-.2M328.8 207l.1 .2M329.4 209.2l-.9-.5M329.4 209.2h.6M330.5 204.6l.2 .5M330.5 204.6l-1-.6"/>
<path d="M330.6 206.1l-.1-.1M330.6 207.2l.2 .5M330.6 207.2l-1-.5M330.9 209.3h-.2M331.1 208.3l.2 .3M331.8 210.6l-1-.6M331.8 210.6h.5M332.1 205.3v-1.4M332.8 205.9l-.9-.5M332.8 205.9l.3 .5M332.9 207.5l-.1-.2M332.9 208.6l.3 .5"/>
<path d="M332.9 208.6l-.9-.5M333.3 210.7l-.3-.1M333.5 209.7l.1 .3M334.1 211.9l-.9-.5M334.1 211.9h.6M335.2 207.3l.3 .5M335.2 207.3l-1-.6M335.3 208.9l-.1-.2M335.3 210l.3 .4M335.3 210l-1-.6M335.6 212h-.2M335.8 211l.2 .3"/>
<path d="M336.5 213.3l-.9-.6M336.5 213.3h.6M337.5 208.7l-.9-.6M337.5 208.7l.3 .4M337.6 210.2l-.1-.1M337.6 211.3l.3 .5M337.6 211.3l-.9-.5M338 213.4h-.2M338.2 212.4l.1 .3M338.9 214.6l-1-.5M338.9 214.6h.5M339.9 210l.3 .5"/>
<path d="M339.9 210l-1-.5M340 211.6l-.1-.2M340 212.7l.3 .5M340 212.7l-1-.6M340.3 214.7h-.2M340.5 213.8l.2 .3M341.2 216l-.9-.5M341.2 216h.6M342.2 211.4l-.9-.6M342.2 211.4l.3 .5M342.3 213l-.1-.2M342.3 214l.3 .5"/>
<path d="M342.3 214l-.9-.5M342.7 216.1h-.2M342.9 215.1l.2 .3M343.6 217.4l-1-.6M343.6 217.4h.5M344.6 212.7l-.9-.5M344.6 212.7l.3 .5M344.7 214.3l-.1-.2M344.7 215.4l.3 .5M344.7 215.4l-.9-.5M345 217.5l-.2-.1M345.3 218.3l-.3-.1"/>
<path d="M345.3 218.3h.9M345.3 216.5l.1 .3M346.4 216.4l.5 .8M346.4 216.4l-.3-.2M347 214.1l-1-.6M347 214.1l.2 .5M347.1 215.7l-.1-.2M348.7 215.1l-.3-.2M348.7 215.1l.4 .8M349.4 218.1l.3 .5M349.4 218.1l-.3-.1M350 219.2l.1 .3"/>
<path d="M351.3 216.7v-1.7M351.7 216.8l.3 .5M351.7 216.8l-.3-.1M351.8 218.4l-.1-.2M351.8 219.5l-1-.6M352.8 215.2v2.2M354 218.2l-.9-.6M364.9 205v-.7M368.9 200.5v-2.1M179.3 231.7h-1.5M179.3 231.7h.4M180.1 232.3h-.4"/>
<path d="M180.3 238.9v2.9M180.9 232.3h-.4M181.3 231.7h-.4M182.1 229.8v.3M182.6 231.7h.4M182.6 231.7h-1.3M183.4 235.4v-2.8M183.4 232v-2.2M183.4 232.3h-.4M184.2 232.3h-.4M184.6 231.7h-.4M185.9 231.7h-1.3"/>
<path d="M185.9 231.7h.4M186.7 232.3h-.4M187.5 232.3h-.4M187.9 231.7h-.4M189.3 231.7h-1.4M189.3 231.7h.4M190.1 232.3h-.4M190.9 232.3h-.4M191.3 231.7h-.4M192.6 231.7h-1.3M192.6 231.7h.4M193.4 232.3h-.4"/>
<path d="M194.2 232.3h-.4M194.6 231.7h-.4M195.9 231.7h-1.3M195.9 231.7h.4M196.7 232.3h-.4M197.5 232.3h-.4M197.9 231.7h-.4M199.3 231.7h.4M199.3 231.7h-1.4M200.1 232.3h-.4M200.9 232.3h-.4M201.3 231.7h-.4"/>
<path d="M202.6 231.7h.4M202.6 231.7h-1.3M203.4 232.3h-.4M204.2 232.3h-.4M204.6 231.7h-.4M205.9 231.7h-1.3M205.9 231.7h.4M206.7 232.3h-.4M207.5 232.3h-.4M207.9 231.7h-.4M208.3 231.7h-.4M208.3 231.7h.7"/>
<path d="M211.8 229.8v.8M212.2 231.7h-.7M212.6 231.7h.4M212.6 231.7h-.4M213.4 232.3h-.4M214.2 232.3h-.4M214.6 231.7h-.4M216.1 231.7h-1.5M348.3 220.1l-.3-.2M348.3 220.1h.5M349.8 220.2h-.3M350.7 221.5l-1-.6"/>
<path d="M213.6 241.8v-2.9"/>
</g>
<path d="M325 77l11 19.7M307.5 214.8v-9.8M309.1 205.2v9.8M314.8 213v-9.8M315.5 212.5v-9.8M319.4 211.8v-9.8M349.5 229.2v9.8" fill="none" stroke="#808080" stroke-width=".31" stroke-dasharray="6.3 1.3 1.3 1.3 1.3 1.3" stroke-dashoffset="4.6"/>
<path d="M168.6 229.8v12M226.6 229.8v12M167.3 241.8v-12M170.3 241.8v-12M172 241.8v-12M221.9 241.8v-12M223.6 241.8v-12M225.3 241.8v-12" fill="none" stroke="#808080" stroke-width=".31" stroke-dasharray="6.3 1.3 1.3 1.3 1.3 1.3" stroke-dashoffset="3.5"/>
<path d="M169.7 221.5l-4.7 8.3M224.2 221.5l4.6 8.3" fill="none" stroke="#808080" stroke-width=".31" stroke-dasharray="6.3 1.3 1.3 1.3 1.3 1.3" stroke-dashoffset="4.7"/>
<path d="M210.5 237.1v-7.3" fill="none" stroke="#808080" stroke-width=".31" stroke-dasharray="6.3 1.3 1.3 1.3 1.3 1.3" stroke-dashoffset="5.9"/>
<path d="M327.6 96.7v21.4" fill="none" stroke="#808080" stroke-width=".31" stroke-dasharray="6.3 1.3 1.3 1.3 1.3 1.3" stroke-dashoffset="-1.2"/>
<path d="M322.8 114.5v-17.8" fill="none" stroke="#808080" stroke-width=".31" stroke-dasharray="6.3 1.3 1.3 1.3 1.3 1.3" stroke-dashoffset=".7"/>
<path d="M316.4 103.8v-7.1" fill="none" stroke="#808080" stroke-width=".31" stroke-dasharray="6.3 1.3 1.3 1.3 1.3 1.3" stroke-dashoffset="6"/>
<g fill="#000">
<path d="M16.4 56.7l1.5 4h-3z"/>
<path d="M69.2 52.6l3.3 .1-.2 1zM74.9 52.7l3.3-.1-3.2 1.1zM19 141.6h1l-.5 3.3zM19.5 157.3l.5 3.3h-1zM112.7 180.8l3-1.6-2.4 2.4zM89.5 89.6l1 .4-1.5 2.9zM58.6 92.1l2.4-2.4 .6 .9zM312.9 198.3l.8 3.2-1 .1zM327.2 191.6v3.4l-1-.2zM318.2 195l.4 3.3-1-.1zM252.4 238.9l.5 3.3h-1zM251.9 226.5h1l-.5 3.3zM266.4 226.5h1l-.5 3.3zM266.9 219.1l.5 3.3h-1zM201.4 226.5h1l-.3 3.3zM183 196.8l3 1.3-.5 .9zM151 229.8l.5 3.3h-1zM150.5 238.5h1l-.5 3.3zM193.3 221.5l.5 3.3h-1zM192.8 215.8h1l-.5 3.3zM220.3 216.1l.9 .5-2.2 2.5zM183.8 237.1a.34 .34 0 0 0 0 .5 .34 .34 0 0 0 .5-.1 .34 .34 0 0 0 0-.4l-.3 .2 .3-.2zM210.3 228.8l1 .1-.8 3.3zM181.2 224.6l.2 .3-.2-.2a.34 .34 0 0 0 .2 .5 .34 .34 0 0 0 .4-.5 .34 .34 0 0 0-.6-.1zM214.1 225.1a.34 .34 0 0 0 .2 .6 .34 .34 0 0 0 .4-.4 .34 .34 0 0 0-.5-.3l.2 .3-.2-.3zM138.1 220.3l1.6 3.2h-3.2zM227.3 251.9l1.6 3.2 1.6-3.2zM141.1 60.2l3.3 .5-3.3 .5zM167.1 60.7l3.3-.5v1zM214.5 144.9l-1.5 3.1-.8-.6zM226.3 148.2l-1.4 3-.9-.6z"/>
<path d="M19.5 157.3l.5 3.3h-1zM19 220.6h1l-.5 3.3zM31.7 233.9l3.3-.5v1zM112.4 233.4l3.3 .5-3.3 .5zM337.5 96.1l1.7 2.8 .8-.6z"/>
<path d="M235.8 231.7l.8 .6-2.3 2.5zM227.9 235.6l3.3 .7-3.4 .3z"/>
</g>
<path d="M44 158.6l.9-.2 .8-.4 .9-1.4M48.3 150.2l.1-1-.5-1.2M48.8 146.5l-.9 .4-.1 .6 .1 .5M99.4 148l.2-.5-.1-.6-.9-.4M99.4 148l-.4 1.2 .1 1M100.8 156.6l.8 1.4 .8 .4 .9 .2" fill="none" stroke="#000" stroke-width=".31" stroke-dasharray="15.2 1.3 1.3 1.3" stroke-linecap="butt"/>
<path d="M73.7 64.3v85.4" fill="none" stroke="#000" stroke-width=".31" stroke-dasharray="15.2 1.3 1.3 1.3" stroke-dashoffset="3" stroke-linecap="butt"/>
<path d="M226.3 132.2v19.1" fill="none" stroke="#000" stroke-width=".31" stroke-dasharray="15.2 1.3 1.3 1.3" stroke-dashoffset="7.6" stroke-linecap="butt"/>
<path d="M48.8 146.5h4.9M93.7 146.5h4.9" fill="none" stroke="#000" stroke-width=".31" stroke-dasharray="15.2 1.3 1.3 1.3" stroke-dashoffset="14.7" stroke-linecap="butt"/>
<path d="M46.6 156.6l1.7-6.4M99.1 150.2l1.7 6.4" fill="none" stroke="#000" stroke-width=".31" stroke-dasharray="15.2 1.3 1.3 1.3" stroke-dashoffset="13.8" stroke-linecap="butt"/>
<path d="M53.7 146.5h40" fill="none" stroke="#000" stroke-width=".31" stroke-dasharray="15.2 1.3 1.3 1.3" stroke-dashoffset="6.7" stroke-linecap="butt"/>
<path d="M31.7 158.6h12.3M103.3 158.6h12.4" fill="none" stroke="#000" stroke-width=".31" stroke-dasharray="15.2 1.3 1.3 1.3" stroke-dashoffset="11" stroke-linecap="butt"/>
<path d="M31.7 158.6v65.3M115.7 223.9v-65.3" fill="none" stroke="#000" stroke-width=".31" stroke-dasharray="15.2 1.3 1.3 1.3" stroke-dashoffset="3.5" stroke-linecap="butt"/>
<path d="M31.7 223.9h84" fill="none" stroke="#000" stroke-width=".31" stroke-dasharray="15.2 1.3 1.3 1.3" stroke-dashoffset="3.7" stroke-linecap="butt"/>
<text font-size="12.7" x="285.6" y="42.2">CARRIER (HOST) SIDE</text>
<text font-size="4.9" x="16.3" y="19.2">NOTES:</text>
<g font-size="4.2">
<text x="384.3" y="7">APEX STANDARD V0.6</text>
<text x="16.3" y="25.4">1.</text>
<text x="26.3" y="25.4">REFERENCE CAD MODEL &quot;APEX STANDARD V0.6.STEP&quot; FOR ANY DIMENSIONS REFERENCED BY DRAWING CALLOUTS BUT NOT DIRECTLY</text>
<text x="16.3" y="35.8">2.</text>
<text x="26.3" y="30.6">INDICATED.</text>
<text x="26.3" y="35.8">ANY DIMENSIONS NOT SHOWN AND WITHOUT TOLERANCES OR CALLOUTS APPLIED ARE NOT CONTROLLED BY THE APEX STANDARD.</text>
<text x="50.6" y="52.3">30°</text>
<text x="20.5" y="64.9">FRONT OF CARRIER</text>
<text x="72" y="61.8">C</text>
<text x="73.6" y="63">L</text>
<text x="113.5" y="65.6">0.5</text>
<text x="121.9" y="65.6">A</text>
<text x="127.6" y="65.6">B</text>
<text x="150.4" y="62.7">17.00</text>
<text x="330.5" y="68.3">DETAIL A</text>
<text x="285.6" y="115.4">0.25</text>
<text x="296.4" y="115.4">A</text>
<text x="302.1" y="115.4">B</text>
<text x="365.7" y="117.2">R0.5 MAX</text>
<text x="285.6" y="121.7">0.1</text>
<text x="294" y="121.7">A</text>
<text x="365.7" y="122.3">OPTIONAL RADIUS ALONG</text>
<text x="276.7" y="127.4">EXAMPLE RELEASE</text>
<text x="365.7" y="127.3">DOVETAIL PERIMETER</text>
<text x="276.7" y="132.5">SLIDER IMPLIMENTATION</text>
<text x="9.4" y="152.7">2X 9.3±0.5</text>
<text x="231.4" y="162.8">0.5</text>
<text x="239.9" y="162.8">A</text>
<text x="245.6" y="162.8">B</text>
<text x="164.4" y="170.2">0.75</text>
<text x="175.2" y="170.2">A</text>
<text x="180.9" y="170.2">B</text>
<text x="223.8" y="168.5">CONNECTOR CENTERLINE POSITION</text>
<text x="164.4" y="176.6">0.25</text>
<text x="175.2" y="176.6">A</text>
<text x="180.9" y="176.6">B</text>
<text x="155.5" y="182.3">CONNECTOR POSITION</text>
<text x="69.4" y="186.9">KEEP OUT ZONE</text>
<text x="155.5" y="187.3">RELATIVE TO DOVETAIL</text>
<text x="17.1" y="193.5">50</text>
<text x="220.6" y="195.2">NOTE ALIGNMENT SLOT POSITION</text>
<text x="186.9" y="208.1">60°</text>
<text x="195.7" y="208.1">TYP</text>
<text x="234.2" y="207.4">KEEP OUT ZONE</text>
<text x="136.5" y="215.6">A</text>
<text x="234.2" y="211.6">ABOVE THIS SURF.</text>
<text x="177.5" y="216.3">1.73</text>
<text x="137.9" y="228.2">0.15</text>
<text x="71.3" y="235.5">63</text>
<text x="231.2" y="236.9">A</text>
<text x="243.1" y="236">6.80±0.25</text>
<text x="274.5" y="236">8.00±0.25</text>
<text x="100.8" y="249.3">8.5 MIN</text>
<text x="100.8" y="254.4">VERICAL CLEARANCE</text>
<text x="232.7" y="253.5">2 SURF.</text>
<text x="323.1" y="252.8">6X</text>
<text x="337.7" y="253.4">0.15</text>
<text x="348.5" y="253.4">A</text>
<text x="227.7" y="262">B</text>
<text x="328.8" y="259.1">DOVETAIL SURFACES BOTH SIDES</text>
<text x="100.6" y="264.5">RECEPTACLE CONNECTOR</text>
</g>
</svg>
